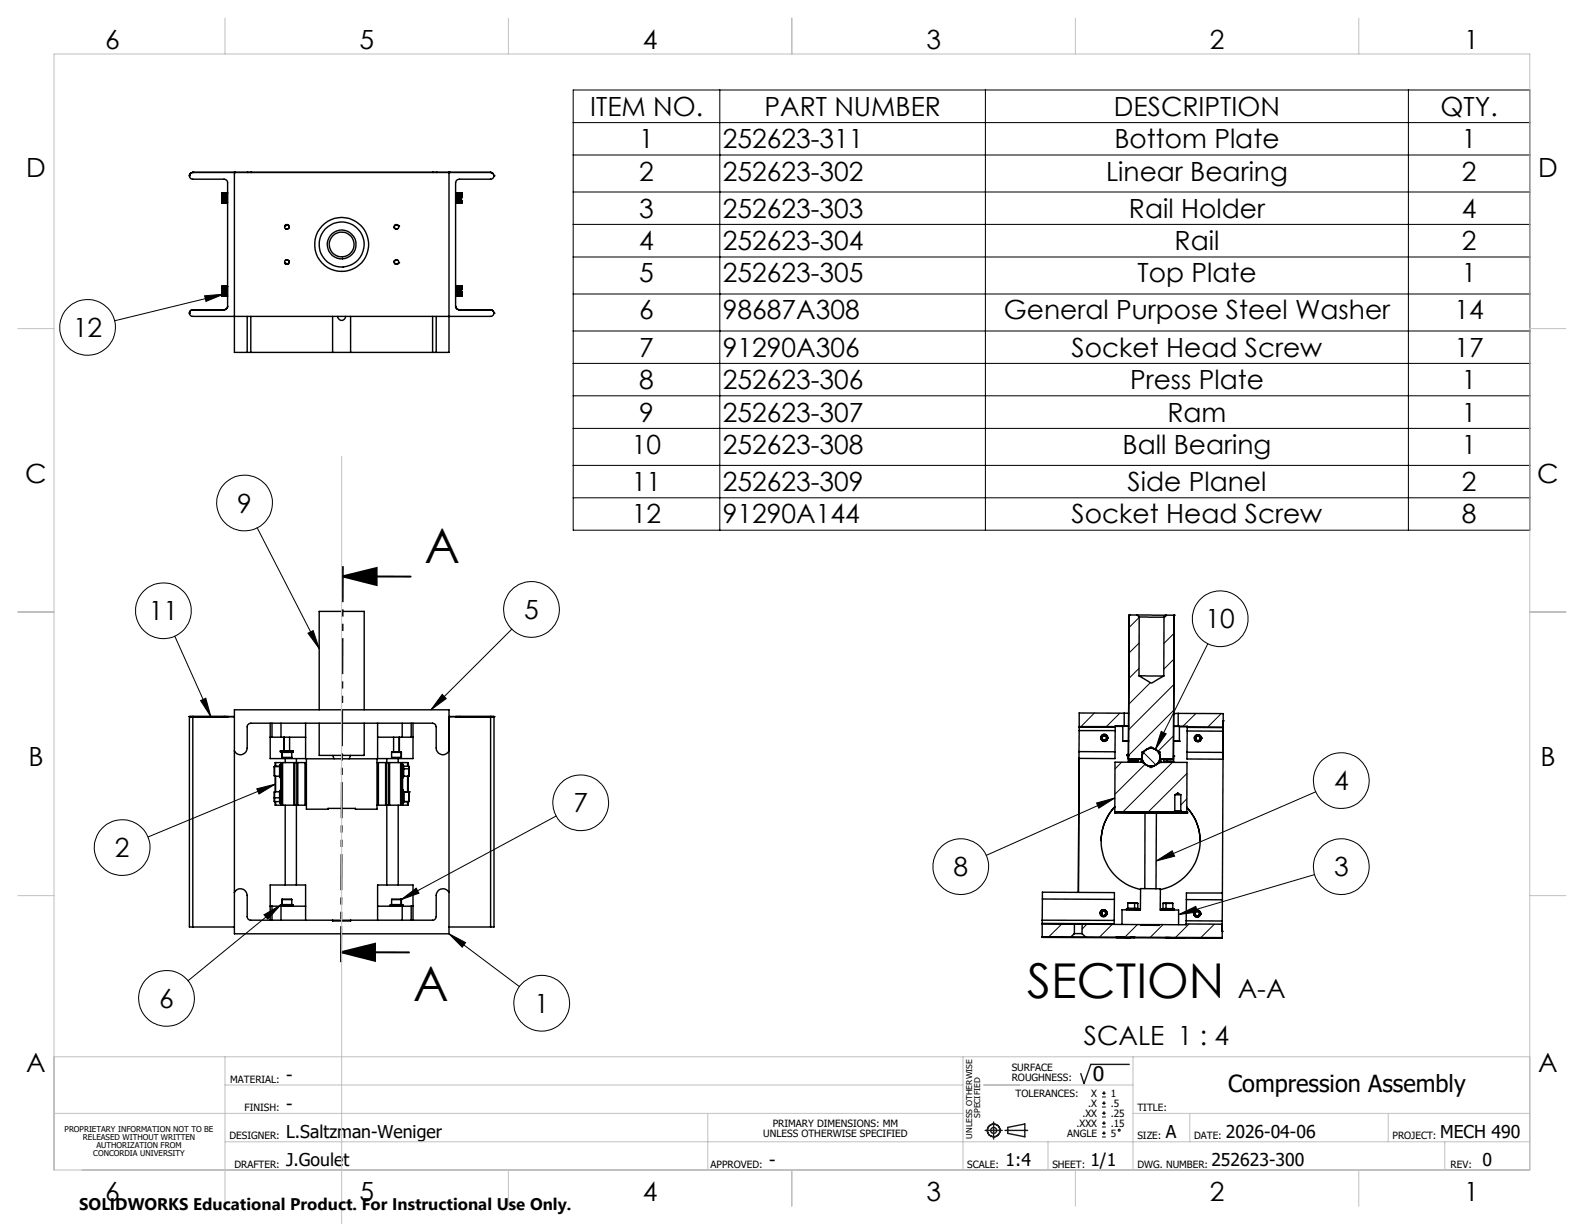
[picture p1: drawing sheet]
<svg xmlns="http://www.w3.org/2000/svg" width="279mm" height="216mm" viewBox="0 0 279 216" stroke-linecap="round" stroke-linejoin="round" font-family="sans-serif">
<g fill="none" stroke="#000" stroke-width=".25">
<path d="M33.4 31h.1M34 30.4h.1M34 30.4a.6 .6 0 0 0-.6 .6M34 30.4a.6 .6 0 0 0-.6 .6 .6 .6 0 0 0 .6 .6h5.5a.6 .6 0 0 1 .6 .6v21.8a.66 .66 0 0 1-.6 .6M34 30.4h52.5M39.2 35.7h.1M39.2 35.6v.1M39.2 35.6h.1M39.2 35.5h.1M39.2 35.4l.7 .1M39.2 35.4h.1M39.2 35.3h.1"/>
<path d="M39.2 35.2h.1M39.2 35.1h.1M39.2 35l.7 .1M39.2 35h.1M39.2 34.9h.7l-.7 .1M39.2 34.9h.1M39.2 34.8v.1M39.2 34.7h.1M39.2 34.6h.1M39.2 34.5h.1M39.2 34.4h.1M39.2 34.3h.1"/>
<path d="M39.2 34.2h.1M39.2 34.1h.1M39.2 34v.1M39.2 34h.1M39.2 34v1.7M39.2 34.1v.1M39.2 34.6v.1M39.2 34.8h.1M39.2 34.9v.1M39.2 35.1h.7M39.2 35.1v.1M39.2 35.2h.7"/>
<path d="M39.2 35.3h.7M39.2 35.3v.1M39.2 35.5h.7M39.2 34h.9M39.2 35.7h.9M39.2 35.7h.7M39.2 35.6h.7M39.2 34.8h.7M39.2 34.7h.7M39.2 34.6h.7M39.2 34.5h.7M39.2 34.4h.7"/>
<path d="M39.2 34.3h.7M39.2 34v.8M39.2 35v.3M39.2 35.4v.2M39.2 34.2h.7M39.2 34.1h.7M39.2 34h.7M39.9 35.7h.1M39.9 35.6h.1M39.9 35.5v.1M39.9 35.5h.1M39.9 35.3v.1"/>
<path d="M39.9 35.3h.1M39.9 35.2v.1M39.9 35.1v.1M39.9 35.1h.1M39.9 34.9h-.7M39.9 34.7v.1M39.9 34.7h.1M39.9 34.6v.1M39.9 34.5v.1M39.9 34.5h.1M39.9 34.4v.1M39.9 34.3v.1"/>
<path d="M39.9 34.3h.1M39.9 34.2l-.7 .1M39.9 34.2h.1M39.9 34.1v.1M39.9 34.1h.1M39.9 34h.1M39.9 34.4h-.7M39.9 34.4l-.7 .1M39.9 34.7h-.7M39.9 35.6h-.7M40.1 34v1.7M40.1 34h.1"/>
<path d="M40.1 35.7h.1M41.3 30.4h.1M41.3 30.4h2.3M41.3 30.4v31.8h2.3M43.6 30.4h.1M43.6 30.4h.6M44.2 30.4h.1M50.2 39.9a.39 .39 0 0 1 .6-.2 .39 .39 0 0 1 .1 .5M50.2 39.9h.1M50.2 39.9v.1M70.3 39.9a.4 .4 0 0 0-.5-.2 .4 .4 0 0 0-.2 .5M70.3 39.9h.1"/>
<path d="M70.3 39.9v.1M76.3 30.4h.6M76.3 30.4h.1M76.9 30.4h.1M76.9 30.4h2.3M79.2 30.4h.1M79.2 30.4v31.8h-2.3M80.4 35.7h.1M80.4 34v1.7M80.4 34h1M80.4 34h.1M80.6 34h.1"/>
<path d="M80.6 34v.1M80.6 34.1h.1M80.6 34.2l.8 .1M80.6 34.3h.1M80.6 34.3v.1M80.6 34.4v.1M80.6 34.5h.1M80.6 34.5v.1M80.6 34.6v.1M80.6 34.7h.1M80.6 34.7v.1M80.6 34.8v.1"/>
<path d="M80.6 34.9h.8M80.6 35h.1M80.6 35.1h.8zM80.6 35.2h.8M80.6 35.3h.8zM80.6 35.3v.1M80.6 35.5h.8zM80.6 35.5v.1M80.6 35.6h.1M80.6 35.6v.1M80.6 35.7h.1M80.6 34.6h.8"/>
<path d="M80.6 34.5l.8 .1M80.6 35.7h.8M80.6 35.6h.8M80.6 35.6l.8 .1M80.6 35.5h.8M80.6 35.3h.8M80.6 35h.8M80.6 34.8h.7M80.6 34.7h.7M80.6 34.5h.8M80.6 34.3h.8M80.6 34.1h.8"/>
<path d="M80.6 34h.8M80.6 34.8h.8M80.6 34.7h.8M80.6 34.4h.8M81.3 34h.1M81.3 34.1h.1M81.3 34.1v.1M81.3 34.2h.1M81.3 34.3h.1M81.3 34.4h.1M81.3 34.5h.1M81.3 34.6h.1"/>
<path d="M81.3 34.7h.1M81.3 34.8h.1M81.3 34.9h.1M81.3 35v.1M81.3 35.1h.1M81.3 35.2h.1M81.3 35.2v.1M81.3 35.3v.1M81.3 35.5h.1M81.3 35.6h.1M81.3 35.7h.1M81.3 34.7l.1 .1"/>
<path d="M81.3 34.3l.1 .1M81.3 34.2l.1 .1M81.3 34.1l.1 .1M81.3 34l.1 .1M81.4 34.2h-.8M81.4 35.4l-.8 .1M81.4 34v1.7M81.4 35.7h.1M81.4 35.6h.1M81.4 35.4h.1M81.4 35h.1M81.4 34.7h.1"/>
<path d="M81.4 34.5h.1M81.4 34.4h.1M81.4 34.4h-.8M81.4 34.3h.1M81.4 34.2h.1M81.4 34.1v.1M81.4 34.1h.1M81.4 34v.1M81.4 34h.1M81.4 35.7h-1M81.4 34.8v.1h-.8M81.4 34.6l-.8 .1"/>
<path d="M81.4 35.3v.1M81.4 35.7h-.1M81.4 35.6h-.1M81.4 35.5l-.1 .1M81.4 35.4l-.1 .1M81.4 34.7h-.1M81.4 34.6l-.1 .1M81.4 34.6h-.1M81.4 34.5h-.1M81.4 34.4l-.1 .1M86.5 30.4h.1M86.5 30.4a.6 .6 0 0 1 .6 .6 .6 .6 0 0 1-.6 .6h-5.5a.66 .66 0 0 0-.6 .6v21.8a.75 .75 0 0 0 .6 .6"/>
<path d="M86.5 30.4a.6 .6 0 0 1 .6 .6M87.1 31h.1M33.4 55.2h.1M34 54.6a.58 .58 0 0 0-.6 .6 .58 .58 0 0 0 .6 .6h52.5a.58 .58 0 0 0 .6-.6 .58 .58 0 0 0-.6-.6M34 54.6h.1M34 54.6a.6 .6 0 0 0-.6 .6M34 54.6h5.5M39.2 52.2h.1M39.2 52.1v.1M39.2 52.1h.1M39.2 52h.1M39.2 51.9h.1"/>
<path d="M39.2 51.8h.1M39.2 51.7h.1M39.2 51.6h.1M39.2 51.5l.7 .1M39.2 51.5h.1M39.2 51.4h.1M39.2 51.4h.7M39.2 51.3v.1M39.2 51.3h.1M39.2 51.2h.1M39.2 51.1h.1M39.2 51h.1"/>
<path d="M39.2 50.9h.1M39.2 50.8h.1M39.2 50.8h.7M39.2 50.7h.1M39.2 50.7h.7M39.2 50.6v.1M39.2 50.6h.1M39.2 50.5v1.7M39.2 50.5h.1M39.2 51.2v.1M39.2 51.4v.1M39.2 51.6l.7 .1"/>
<path d="M39.2 51.7v.1M39.2 51.8h.7M39.2 52h.7M39.2 50.5h.9M39.2 52.2h.9M39.2 50.5v.8M39.2 51.5v.4M39.2 51.9v.2M39.2 52.2h.7M39.2 52.1h.7M39.2 51.9h.7M39.2 51.7h.7"/>
<path d="M39.2 51.6h.7M39.2 51.2h.7M39.2 51.1h.7M39.2 51h.7M39.2 50.9h.7M39.2 50.6h.7M39.2 51.3h.7M39.2 51.5h.7M39.5 54.6h.1M39.9 52.2h.1M39.9 52.1h.1M39.9 52v.1"/>
<path d="M39.9 52h.1M39.9 51.9v.1M39.9 51.9h-.7M39.9 51.8v.1M39.9 51.7v.1M39.9 51.6v.1M39.9 51.6h.1M39.9 51.4l-.7 .1M39.9 51.3h-.7M39.9 51.2v.1M39.9 51.1v.1M39.9 51v.1"/>
<path d="M39.9 51h.1M39.9 50.9v.1M39.9 50.8v.1M39.9 50.7l-.7 .1M39.9 50.7h.1M39.9 50.6h.1M39.9 50.5v.1M39.9 50.9l-.7 .1M39.9 51h-.7M39.9 51.2h-.7M40.1 50.5v1.7M40.1 50.5v.1"/>
<path d="M40.1 52.2h.1M43.6 55.8v6.4M44.2 55.8v6.4M50.2 46.3v.1M50.2 46.4h.1M50.3 45.9l.3-.1 .3 .3M50.9 46.1a.38 .38 0 0 1-.2 .5 .38 .38 0 0 1-.5-.2M50.9 40.2l-.2 .2-.4-.1M50.9 46.1h.1M50.9 40.2h.1M58.7 55.8v6.4M59.6 55.8a.69 .69 0 0 0 .7 .7 .69 .69 0 0 0 .7-.7"/>
<path d="M61.8 55.8v6.4M69.5 46.1h.1M69.5 40.2h.1M69.6 46.1a.4 .4 0 0 0 .2 .5 .4 .4 0 0 0 .5-.2M69.6 40.2l.2 .2 .4-.1M70.2 45.9h-.4l-.2 .2M70.3 46.4h.1M70.3 46.3v.1M76.3 55.8v6.4M76.9 55.8v6.4M79.2 55.8h.1M80.4 52.2h.1"/>
<path d="M80.4 50.5v1.7M80.4 50.5l1 .1M80.4 52.2h1M80.4 50.5v.1M80.6 50.5h.1M80.6 50.5v.1M80.6 50.6h.1M80.6 50.7h.1M80.6 50.7v.1M80.6 50.8h.8M80.6 50.9h.1M80.6 50.9l.8 .1z"/>
<path d="M80.6 51h.1M80.6 51v.1M80.6 51.1l.8 .1M80.6 51.2v.1M80.6 51.3h.8zM80.6 51.4v.1M80.6 51.5v.1M80.6 51.6h.1M80.6 51.6v.1M80.6 51.7v.1M80.6 51.8v.1M80.6 51.9h.1"/>
<path d="M80.6 51.9v.1M80.6 52v.1M80.6 52.1h.1M80.6 52.2h.1M80.6 51.9h.8M80.6 52.2h.8M80.6 52.1h.8M80.6 52h.8M80.6 51.7h.7M80.6 51.6h.7M80.6 51.6h.8M80.6 51.5h.7"/>
<path d="M80.6 51.5h.8M80.6 51.2h.8M80.6 51h.8M80.6 50.9h.8M80.6 50.7h.8M80.6 50.6h.8M80.6 51.7h.8M80.6 51.8h.8M80.6 50.6v.1M81 54.6h.1M81 54.6h5.5M81.3 50.5h.1"/>
<path d="M81.3 50.6h.1M81.3 50.7h.1M81.3 50.8h.1M81.3 50.8v.1M81.3 51h.1M81.3 51.1h.1M81.3 51.2v.1M81.3 51.3v.1M81.3 51.4h.1M81.3 51.5h.1M81.3 51.6h.1M81.3 51.7h.1"/>
<path d="M81.3 51.8h.1M81.3 51.9h.1M81.3 52h.1M81.3 52.1h.1M81.3 52.1v.1M81.3 52.2h.1M81.3 50.5v1.7M81.3 51.7l.1 .1M81.3 51.6l.1 .1M81.3 51.1l.1 .1M81.3 51l.1 .1M81.3 50.7l.1 .1"/>
<path d="M81.4 51.4h-.8M81.4 52h-.8M81.4 52.2h.1M81.4 52.1v.1M81.4 52.1h.1M81.4 52h.1M81.4 51.8h.1M81.4 51.7h.1M81.4 51.6h.1M81.4 51.5h.1M81.4 51.4v.1M81.4 51.2v.1"/>
<path d="M81.4 51.1h-.8M81.4 51h.1M81.4 50.9h.1M81.4 50.8h.1M81.4 50.8h-.8M81.4 50.7h.1M81.4 50.6v.1M81.4 50.6h.1M81.4 50.5v.1M81.4 51.8h-.8M81.4 51.9v.1M81.4 52v.1"/>
<path d="M81.4 52.1l-.1 .1M81.4 52.1h-.1M81.4 52h-.1M81.4 51.9h-.1M81.4 51.8l-.1 .1M81.4 51.8h-.1M81.4 51.7h-.1M81.4 51.6h-.1M81.4 51.5l-.1 .1M81.4 51.5h-.1M81.4 51.4h-.1M86.5 54.6a.6 .6 0 0 1 .6 .6"/>
<path d="M86.5 54.6h.1M87.1 55.2h.1M43.6 62.2h.6M44.2 62.2h32.1M76.3 62.2h.6M199.2 108.5l-.2 25.4M199.2 108.5h.1M199.2 108.5h1.4M200.6 108.5h5.1M200.6 108.5l.3 .3M200.9 119.2l2.1 1.3 2.3-1.3M200.9 119.2h4.4"/>
<path d="M200.9 108.8l4.4 .1M200.9 108.8v10.4M205.3 108.9v10.3M205.7 108.5l-.4 .4M205.7 108.5h1.4M207.1 108.5l-.1 25.4M207.1 108.5h.1M33.4 126.4h.1M33.4 126.4h.6zM33.4 126.4v37.1h.6M34 126.4h.1M34 126.4h7.3"/>
<path d="M34 126.4v37.1M39.5 126.4h.6M39.5 126.4h.1M40.1 126.4h.1M41.3 132.5a1.19 1.19 0 0 0 1.4 .6 1.19 1.19 0 0 0 .9-1.2v-3.7a.66 .66 0 0 1 .6-.6h32.1a.75 .75 0 0 1 .6 .6v3.7a1.19 1.19 0 0 0 1 1.2 1.19 1.19 0 0 0 1.3-.6M41.3 125.2h37.9v39.5h-37.9zM47.7 127.6v6.2h6.2v-6.2M47.7 130h.3M48 130h1.6M48 127.6v2.4M48.4 135.3v1.6M48.4 139.7v1.7"/>
<path d="M48.4 139.7v1M48.4 135.2v1.7M48.4 139.7h.9M48.4 136.9h.9M48.4 135.1h.9M48.4 135.1v.2M48.4 135.2v.1M48.4 135.2h.9M48.4 135.1v.1M48.5 136.9v2.8M48.6 134.5l-.1 .6M48.6 134.5h.9"/>
<path d="M48.6 134.5v.6M48.6 136.9v2.8M49.3 139.7v1.7M49.3 135.2v1.7M49.3 139.7h.1M49.3 135.1l.1 .1M49.3 135.2l.1 .1M49.3 135.1v.1M49.4 136.8l-.1 .1M49.4 134.9v2.3M49.4 139.4v2.2M49.4 137.2h.2"/>
<path d="M49.4 134.9h.2M49.4 139.4h.2M49.5 132.6h2.2M49.5 132.5h2.2M49.5 132.5v.1M49.5 134.5h.1M49.5 134.5v.4M49.5 137.2v2.2M49.6 134.9h.1M49.6 139.4v.1M49.6 134.9v2.3M49.6 139.4v2.2"/>
<path d="M49.6 127.6v2.4M49.6 130h4.3M49.6 137.1v.1M49.6 134.5v7.5M49.6 134.5h.2M49.7 132.7h.1M49.7 133.6h.1M49.7 133.6l.1 .1M49.7 132.7v.9M49.7 132.6v.1M49.8 132.7h1.7M49.8 133.6h1.7"/>
<path d="M49.8 132.7v.9M49.8 133.6v.1M49.8 132.6v.1M49.8 134.5h2M49.8 134.5v7.5M50.1 130v2.4M50.3 133.8v.7M51.1 130v2.4M51.4 132.6l.1 .1M51.5 133.6l-1.7 .1M51.5 132.7v.9M51.7 132.5v.1"/>
<path d="M51.8 134.5h.2M51.8 134.5v7.5M52 134.5h.4M52 134.5v7.5M52.3 133.8v.7M52.4 134.5h.1M52.4 134.5v7.5M52.5 134.5h1.3M52.5 134.5v7.5M53.8 134.5h.2M53.8 134.5v7.5M54 133.8h12.5v8.9h-3.8v-.1l-8.7 .1z"/>
<path d="M56.3 125.2v-17.4h7.9v17.4M56.3 127.6v5.6h7.9v-5.6M58.7 133.2l.2 .6M61.8 133.2l-.2 .6M66.5 134.5h.2M66.6 130h4.3M66.6 127.6v6.2h6.2v-6.2M66.7 134.5v7.5M66.7 134.5h1.3M68 134.5h.2M68 134.5v7.5M68.2 134.5v7.5"/>
<path d="M68.2 134.5h.3M68.2 133.8v.7M68.5 134.5h.2M68.5 134.5v7.5M68.7 134.5h2M68.7 134.5v7.5M69.1 132.7h1.7M69.1 133.6h1.7M69.1 133.6l1.6 .1M69.1 132.7v.9M69.4 132.6h.1M69.4 132.6h1"/>
<path d="M69.4 130v2.6M70.2 133.8v.7M70.4 132.6h.1M70.4 130v2.6M70.7 134.5h.2M70.7 134.5v7.5M70.7 132.6l-1.6 .1M70.7 132.6l.1 .1M70.8 132.7v.9M70.8 133.6l-.1 .1M70.8 133.6h.1M70.8 132.7h.1"/>
<path d="M70.9 137.1l.1 .1M70.9 139.6v1.9M70.9 134.5v5.1M70.9 134.5h.1M70.9 130h1.6M70.9 127.6v2.4M71 139.4l-.1 .1M71 134.9h-.1M71 139.4v2.2M71 134.9v2.3M71 137.2h.1M71 134.9h.1"/>
<path d="M71 139.4h.1M71 134.5h.9M71 134.5v.4M71 137.2v2.2M71.1 139.4l.1 .1M71.1 134.9v2.3M71.1 139.4v2.2M71.2 139.5v2.1M71.2 136.8v.1M71.2 139.7v1.7M71.2 139.7h.1M71.2 135.6v1.3"/>
<path d="M71.2 135.1v.5M71.2 139.7h.9M71.2 136.9h.9M71.2 135.1h.9M71.2 135.1v.1M71.2 135.6h.9M71.2 135.6h.1M71.9 134.5h.1v.6M71.9 134.5v.6M71.9 136.9v2.8M72 136.9v2.8M72.1 139.7v1.7"/>
<path d="M72.1 139.7h.1M72.1 135.6v1.3M72.1 135.1v.5M72.1 135.6h.1M72.5 130h.3M72.5 127.6v2.4M79.2 126.4h.1M79.2 126.4h7.3M80.4 126.4h.6M80.4 126.4h.1M81 126.4h.1M86.5 126.4h.6z"/>
<path d="M86.5 126.4h.1M86.5 126.4v37.1M87.1 126.4h.1M87.1 126.4v37.1h-.6M190.3 132.6v1.2M190.3 132.6h6.4M190.3 133.8l-.1 23.6M190.4 128.2v.7M190.4 128.2h6.3M190.4 128.9h6.3M190.4 128.9l-.1 3.7M194.2 130.1a.62 .62 0 0 1 .6-.6 .62 .62 0 0 1 .6 .7"/>
<path d="M194.3 130.2h.1M194.3 130.1h.1M194.3 130.1a.49 .49 0 0 0 .5 .5 .49 .49 0 0 0 .5-.5 .5 .5 0 0 1-.5 .6 .5 .5 0 0 1-.5-.6zM194.3 130.1a.49 .49 0 0 0 .5 .6 .49 .49 0 0 0 .5-.5M194.3 130.1a.49 .49 0 0 0 .5 .5 .49 .49 0 0 0 .5-.4M194.3 130.2a.51 .51 0 0 0 .5 .5 .51 .51 0 0 0 .5-.5M194.3 130.2a.49 .49 0 0 0 .5 .5 .49 .49 0 0 0 .5-.5M194.3 130.1a.51 .51 0 0 0 .5 .5 .51 .51 0 0 0 .5-.4M194.3 130.1a.51 .51 0 0 0 .5 .6 .51 .51 0 0 0 .5-.6M194.3 130.1a.51 .51 0 0 0 .5 .5 .51 .51 0 0 0 .5-.5M194.7 129.7a.49 .49 0 0 0-.4 .5 .49 .49 0 0 0 .5 .4 .49 .49 0 0 0 .5-.4M194.7 130.7h.1"/>
<path d="M194.8 129.8l-.3 .1M194.8 129.8a.39 .39 0 0 1 .4 .4 .39 .39 0 0 1-.5 .3 .39 .39 0 0 1-.2-.6M194.8 129.8a.45 .45 0 0 1 .4 .5 .45 .45 0 0 1-.7 .3 .45 .45 0 0 1-.2-.6 .49 .49 0 0 1 .9-.1M194.8 129.6a.5 .5 0 0 0-.5 .6 .5 .5 0 0 0 .7 .4 .5 .5 0 0 0 .2-.7M195.1 130.5l-.3 .2M195.2 130.5h-.1M195.2 129.9l-.5-.2-.2 .2M195.3 130.2l-.2 .3M195.3 130.1h.1M195.3 130.2h.1M195.3 130.1a.5 .5 0 0 1-.8 .5 .5 .5 0 0 1 .1-.9 .51 .51 0 0 0-.1 .9 .51 .51 0 0 0 .8-.4M195.3 130.2l-.2 .3-.3 .2"/>
<path d="M196.7 132.6v1.2h-6.4M196.7 128.2v.7M196.7 128.9v3.7M198 128.1l-7.6 .1M198.3 125.8h.8M198.3 128.1h.8M198.3 125.8h-7.9v2.4M198.3 125.8v2.3M198.3 128.1h-1.6v.1M198.9 133.3h.2zM198.9 133.1h.2M199 133.9h2.5z"/>
<path d="M199 134.3h1.3M199 133.3h.1M199 134.3h.1M199 133.3v1M199.1 133.1h-.3v.2h.3M199.1 128.1h-1.1v2.6h1.1h-1.1M199.1 134.3h1.6zM199.5 134.3h.9zM200.3 134.3h.5M200.3 134.3h-.1M200.3 133.9v.4M200.3 134.3h.1"/>
<path d="M200.8 134.3h-.1M200.8 133.9v.4M201.3 134.4h.1M201.3 133.9v.5M201.4 133.5a1.59 1.59 0 0 1 1.6-1.5 1.59 1.59 0 0 1 1.6 1.5M201.4 133.6l.3 .8 .5 .5M201.4 132.7l1.6-.9 1.6 .9M201.4 132.7h.3M201.4 132.7v1.2M201.7 134.5l-.3-.1 1.6 1 1.6-.9h-.3h5.1l-.1 8.8M201.7 134.4h-5l-.1 8.8M204.3 132.7h.3"/>
<path d="M204.6 133.9h2.4M204.6 133.9h.1M204.6 133.6a1.59 1.59 0 0 1-2.4 1.3M204.6 132.7v1.2M204.8 134.5h.1M204.8 133.9v.6M205.2 134.3h.6M205.2 134.3h.1M205.2 133.9v.4M205.3 134.3h1.6zM205.7 134.3h.9zM205.7 134.3h.1"/>
<path d="M205.8 134.3h1.2M205.8 134.3h.1M205.8 133.9v.4M207 133.4h.1M207 128.1h.8M207 134.3h-.1M207 133.4v.9M207 128.1h1v2.6M207.4 130.7h-.4h1M207.8 125.8l-.8 .1M207.8 128.1h1.6v.2M207.8 125.8v2.3"/>
<path d="M207.8 125.8l8 .1v2.4M208 130.7h.1M208 128.2h1.4M209.4 132.7v1.2h6.3v-1.2M209.4 132.7h6.3M209.4 128.3v.6M209.4 128.2l6.4 .1M209.4 128.3h6.4M209.4 128.9l6.4 .1M209.4 128.9v3.8M210.7 130.2a.62 .62 0 0 1 .6-.6 .62 .62 0 0 1 .6 .6M210.8 130.2h.1"/>
<path d="M210.8 130.2a.49 .49 0 0 0 .5 .5 .49 .49 0 0 0 .5-.5M210.8 130.2a.51 .51 0 0 0 .5 .5 .51 .51 0 0 0 .5-.5M211.1 129.8a.5 .5 0 0 0-.1 .8 .5 .5 0 0 0 .8-.4M211.2 129.8a.5 .5 0 0 0-.4 .5 .5 .5 0 0 0 .5 .4 .5 .5 0 0 0 .5-.5M211.2 129.8a.49 .49 0 0 0-.4 .5 .49 .49 0 0 0 .5 .4 .49 .49 0 0 0 .5-.5M211.2 130.7h.1M211.3 129.8l-.3 .2M211.3 129.8a.39 .39 0 0 1 .4 .5 .39 .39 0 0 1-.5 .3 .39 .39 0 0 1-.2-.6M211.3 129.8a.45 .45 0 0 1 .4 .6 .45 .45 0 0 1-.6 .3 .45 .45 0 0 1-.2-.7 .49 .49 0 0 1 .8-.1M211.3 129.8a.49 .49 0 0 0-.5 .6 .49 .49 0 0 0 .7 .3 .49 .49 0 0 0 .2-.8M211.6 130.6l-.3 .1M211.6 130.6h.1"/>
<path d="M211.7 129.9l-.5-.1-.2 .2M211.8 130.3l-.2 .3M211.8 130.2h.1M211.8 130.2l-.2 .4-.3 .1M215.8 128.3v.7M215.8 127.1h.1M215.8 129l-.1 3.7M215.8 127.1l-.2 30.4M41.3 157.4a1.2 1.2 0 0 1 1.4-.6 1.2 1.2 0 0 1 .9 1.1v3.8a.6 .6 0 0 0 .6 .6h32.1a.66 .66 0 0 0 .6-.6v-3.8a1.19 1.19 0 0 1 1-1.1 1.19 1.19 0 0 1 1.3 .6M47.7 159.8h.3M48 159.8h1.6M48 159.8v2.5"/>
<path d="M48.4 140.7v.7M48.4 140.7h1M48.4 141.4h.9M48.5 141.4l.1 .6M48.6 142h.9M48.6 141.4v.6M49.4 141.4h-.1M49.4 141.6h.2M49.5 159.7h2.2M49.5 159.8h.1M49.5 159.8h2.2M49.5 159.7v.1"/>
<path d="M49.5 142h.1M49.5 141.6v.4M49.6 159.8h4.3M49.6 159.8v2.5M49.6 141.6h.1M49.6 142h.2M49.7 158.7v.9M49.7 159.6h.1M49.7 158.7h.1M49.8 159.6h1.7M49.8 158.7h1.7M49.8 158.7v.9"/>
<path d="M49.8 159.6h.1M49.8 158.6l1.7 .1M49.8 158.6l-.1 .1M49.8 158.6v.1M49.8 142h2M50.3 142v14.1M51.5 158.7v.9M51.5 159.6h-.1M51.7 159.8h-.1M51.7 159.7v.1M51.8 142h.2M52 142h.4"/>
<path d="M52.3 142v14.1M52.4 142h.1M52.5 142h1.3M53.8 142h.2M66.5 142h.2M66.6 159.8h4.3M66.7 142h1.3M68 142h.2M68.2 142h.3M68.2 142v14.1M68.5 142h.2M68.7 142h2"/>
<path d="M68.8 159.7h2.3M68.8 159.8h.1M68.8 159.8h2.3M68.8 159.7v.1M69.1 159.6h1.7M69.1 158.7h1.7M69.1 158.7v.9M69.1 159.6h.1M70.2 142v14.1M70.7 142h.2M70.7 158.6l-1.6 .1M70.7 158.6l.1 .1"/>
<path d="M70.8 158.7h.1M70.8 159.6h.1M70.8 158.7v.9M70.8 159.6h-.1M70.9 141.6h.1M70.9 142h.1M70.9 141.5v.5M70.9 159.8h1.6M70.9 159.8v2.5M71 141.6h.1M71 142h.9M71 141.6v.4"/>
<path d="M71.1 159.8h-.1M71.1 159.7v.1M71.2 141.6h-.1M71.2 141.4h.1M71.2 141.4h.9M71.9 141.4v.6M72 141.4v.6h-.1M72.1 141.4h.1M72.5 159.8h.3M72.5 159.8v2.5M183.9 158.6v-1.2h12.7v1.2M183.9 158.6h12.7"/>
<path d="M183.9 158.6l-.1 3.7M194.2 148.3a8.5 8.5 0 0 1 2.4-6 8.7 8.7 0 0 0 4.6 14.6M196.6 158.6l-.1 3.7M196.6 143.2l10.4 .1M196.6 143.2h3.2M196.6 143.2v.2h12.7M196.6 143.3l3.2 .1M198.9 159.3h1.8M198.9 159.3v.9M199.8 143.2h1.6M199.8 143.4h1.6M199.8 143.4h.1"/>
<path d="M199.8 143.2v.2M200.1 159.3h-1.2M200.1 159.3h.6M200.1 159.3v1M200.7 159.3v.9M201.4 143.2l3.2 .1M201.4 143.4h3.2M201.4 143.2v.2M202 143.4l-.1 13.3M204 143.4l-.1 13.4M204.6 143.3h1.6M204.6 143.4h1.6"/>
<path d="M204.6 143.3v.1M205.1 159.3h.6M205.1 159.3v1M205.7 159.3h1.2M205.7 159.3v1M205.7 159.3h-.6M205.7 159.3h.1M206.2 143.4h.1M206.2 143.3h3.1M206.2 143.4h3.1M206.2 143.3v.1M206.9 159.3v1"/>
<path d="M207.2 140.2l.6-.3 .5 .3M207.2 140.2h1.1M207.2 143h1.1M207.2 140.2v2.8M207.2 143l-.2 .3M208.3 143l.2 .3h-1.5M208.3 140.2v2.8M209.3 158.7h6.3M209.3 158.7l-.1 3.7M209.3 143.3h.1M209.3 143.4h.1M209.3 143.3v.1"/>
<path d="M211.7 148.4a8.9 8.9 0 0 0-2.4-6 8.8 8.8 0 0 1-4.6 14.5M215.6 157.5h-6.3v1.2M215.6 157.5v1.2M215.6 158.7v3.8M34 163.5h7.3M47.7 162.3v-6.2h6.2v6.2M58.7 162.3v.2h3.1v-.2M66.6 162.3v-6.2h6.2v6.2M79.2 163.5h7.3M183.8 162.3v.6M183.8 162.9h12.7M183.8 162.9v2.4l31.8 .2v-2.5"/>
<path d="M183.8 163h5.7M183.8 165.2l5.1 .1M183.8 162.3h12.7M188.9 165.3h2.6M189.5 163h1.4M189.5 164.7h1.4M189.5 163v1.7M189.5 164.7l-.6 .6M190.9 164.7l.6 .6M190.9 163v1.7M190.9 163l10.4 .1M191.5 165.3l24.1 .1"/>
<path d="M194 161.1a.62 .62 0 0 1 .7-.6 .62 .62 0 0 1 .6 .6M194.1 161.1h.1M194.1 161.1a.49 .49 0 0 0 .5 .5 .49 .49 0 0 0 .5-.5 .48 .48 0 0 1-.5 .5 .48 .48 0 0 1-.4-.5M194.1 161.1a.51 .51 0 0 0 .5 .5 .51 .51 0 0 0 .6-.5M194.2 161.1a.49 .49 0 0 0 .5 .5 .49 .49 0 0 0 .5-.5M194.2 161.1a.49 .49 0 0 0 .4 .5 .49 .49 0 0 0 .6-.5M194.2 161.1a.5 .5 0 0 0 .5 .5 .5 .5 0 0 0 .5-.5M194.4 160.8l.2-.1 .5 .1M194.5 160.6a.5 .5 0 0 0-.3 .6 .5 .5 0 0 0 .5 .4 .5 .5 0 0 0 .5-.5M194.6 160.6a.49 .49 0 0 0-.4 .6 .49 .49 0 0 0 .5 .4 .49 .49 0 0 0 .5-.5M194.6 161.6h.1M194.7 160.7l-.3 .1"/>
<path d="M194.7 160.7a.39 .39 0 0 1 .3 .5 .39 .39 0 0 1-.6 .2 .39 .39 0 0 1 0-.6M194.7 160.7a.45 .45 0 0 1 .3 .6 .45 .45 0 0 1-.6 .2 .45 .45 0 0 1-.2-.6 .48 .48 0 0 1 .4-.3 .48 .48 0 0 1 .5 .2M194.7 160.6a.5 .5 0 0 0-.6 .6 .5 .5 0 0 0 .7 .4 .5 .5 0 0 0 .3-.8M195 161.5l-.3 .1M195 161.4v.1M195.2 161.1h.1M195.2 161.1l-.1 .3-.4 .2M195.2 161.1l-.2 .4M196.5 162.3v.6M196.5 162.9v.2M196.8 165.3l2.6 .1zM197.9 163.1v-2.6h3.3v-3.8l3.5 .1-.1 3.7h3.3v2.6"/>
<path d="M198.7 160.3h2.2v.2l-2.2-.1zM198.7 160.3h2.2M198.9 160.2h1.2M198.9 160.2l.1 .1M199.4 165.3h.8zM200.1 160.2h.6M200.7 160.2l-.1 .1M201.3 163.1v.1h3.2v-.1M201.3 163.1h3.2M204.9 160.3h1.7l.5 .1v.1h-2.2zM204.9 160.3h2.2M205.1 160.3h.6"/>
<path d="M205.1 160.3h.1M205.6 165.4h.8zM205.7 160.3h1.2M205.7 160.3h.1M206.3 165.4h2.7zM206.9 160.3h-.1M209.2 162.4v.6M209.2 163v.1h-4.7M209.2 163h6.4M209.2 162.4l6.4 .1M210.5 161.1a.62 .62 0 0 1 .7-.6 .62 .62 0 0 1 .6 .7M210.6 161.2h.1"/>
<path d="M210.6 161.1h.1M210.7 161.3h.1M210.6 161.1l.1 .2M210.7 161.3a.46 .46 0 0 0 .5 .4 .46 .46 0 0 0 .4-.6 .46 .46 0 0 0-.7-.3l-.1 .5M210.7 161.3a.5 .5 0 0 1 .6-.6 .5 .5 0 0 1 .3 .8 .5 .5 0 0 1-.9-.1 .5 .5 0 0 1 .3-.8 .5 .5 0 0 1 .6 .6 .5 .5 0 0 1-.8 .3l-.1-.1M210.7 161.1a.5 .5 0 0 0 .7 .5 .5 .5 0 0 0 .2-.8 .5 .5 0 0 0-.9 .1v.4M210.7 161.1a.49 .49 0 0 0 .5 .6 .49 .49 0 0 0 .5-.5M210.7 161.1v.2M210.7 161.1a.5 .5 0 0 0 .5 .6 .5 .5 0 0 0 .5-.6M210.7 160.9v.4l.3 .2M210.7 160.9v.4M210.7 160.9a.51 .51 0 0 1 .8-.1 .51 .51 0 0 1-.1 .8 .51 .51 0 0 1-.7-.3 .49 .49 0 0 1 .5-.6 .49 .49 0 0 1 .4 .7 .49 .49 0 0 1-.8 .1"/>
<path d="M210.8 161.3l.2 .2M210.8 161.1l.2 .4M210.8 161.3a.39 .39 0 0 1 .3-.5 .39 .39 0 0 1 .4 .4 .39 .39 0 0 1-.5 .3M211.7 161.1h.1M211.7 161.2h.1M211.7 161.2a.5 .5 0 0 1-.5 .5 .5 .5 0 0 1-.5-.4M211.7 161.2a.5 .5 0 0 1-.4 .4 .5 .5 0 0 1-.6-.2M211.7 161.1a.5 .5 0 0 1-.4 .5 .5 .5 0 0 1-.6-.2M215.6 162.5v.5M215.6 164.3h.1"/>
<circle cx="50.6" cy="46.2" r=".41"/>
<circle cx="50.6" cy="40" r=".4"/>
<circle cx="60.3" cy="43.1" r="4"/>
<circle cx="60.3" cy="43.1" r="4.8"/>
<circle cx="60.3" cy="43.1" r="2.18"/>
<circle cx="60.3" cy="43.1" r="2.53"/>
<circle cx="69.9" cy="46.2" r=".41"/>
<circle cx="69.9" cy="40" r=".4"/>
<circle cx="194.8" cy="130.1" r=".62"/>
<circle cx="194.8" cy="130.2" r=".55"/>
<circle cx="203" cy="133.6" r="1.58"/>
<circle cx="211.3" cy="130.2" r=".55"/>
<circle cx="211.3" cy="130.2" r=".62"/>
<circle cx="194.6" cy="161.1" r=".55"/>
<circle cx="194.7" cy="161.1" r=".63"/>
<circle cx="211.1" cy="161.2" r=".63"/>
<circle cx="211.2" cy="161.2" r=".55"/>
</g>
<g fill="none" stroke="#000" stroke-width=".18">
<path d="M101.1 15.9h168.7v77.6h-168.7zM127 15.9v77.6M173.8 15.9v77.6M248.4 15.9v77.6M101.1 21.6h168.7M101.1 27.3h168.7M101.1 33.9h168.7M101.1 39.6h168.7M36.1 52.2l3.3-.3-3.1 1.3zM39.4 51.9l-19.2 4.7M101.1 45.3h168.7M101.1 51.9h168.7"/>
<path d="M101.1 58.4h168.7M101.1 64.1h168.7M101.1 69.8h168.7M101.1 75.6h168.7M45.4 93.1l10.9 21.3M101.1 82.1h168.7M101.1 87.8h168.7M30.8 112.2l6.4 14.2M54.3 111.7l.9-.5 1.1 3.2zM90.3 111l-14.3 14.2M200.9 117.9l-1.8 1.8M200.9 108.9l-1.8 1.8"/>
<path d="M200.9 113.4l-1.8 1.8M205.8 108.5l-.5 .5M207.1 116.2l-1.8 1.8M207.1 111.7l-1.8 1.8M213 113.6l-9.2 18.6M35.4 123.6l.9-.4 .9 3.2zM45.3 139.1l3.2-.8-2.8 1.8zM48.5 138.3l-22.4 9.3M78 122.5l.7 .7-2.7 2zM193 125.8l-2.3 2.4M197.5 125.8l-2.3 2.4M197.8 134.4l-1.1 1.2"/>
<path d="M201.7 132.7l2.2 2.2M202 134.8l-5.4 5.3M202.9 120.4l-3.8 3.8M204.8 129l.9 .4-1.9 2.8zM206.8 134.5l-8.7 8.7M207 129.8l-2.7 2.7M207 120.8l-7.9 7.9M207 125.3l-7.9 7.9M209.4 136.4l-6.9 6.8M210.9 125.9l-2.2 2.2M215.4 125.9l-2.4 2.3M232.1 139.7l-28.2 12.2"/>
<path d="M49.5 159.7l-16.3 13.3M70.8 158.7l2.6-2 .5 .9zM98.1 143.9l-27.3 14.8M193.4 141.6l3.2-.8-2.8 1.8zM196.6 140.8l-22.6 10.1M203.9 151.9l2.9-1.8 .4 .9zM209.3 140.9l-1 1.1M231.9 154.3l-24 7M46.6 161.4l2.9-1.7-2.3 2.4zM79.2 164.7l2.9 1.6-.6 .8zM79.2 164.7l12.4 9.3M187.3 163l-2.3 2.2"/>
<path d="M191.7 163l-.8 .9M196.2 163.1l-2.2 2.2M200.7 163.1l-2.3 2.2M205.1 163.1l-2.2 2.2M207.9 161.3l3-1.4 .3 1zM209.7 163l-2.3 2.3M214.2 163l-2.4 2.4M194.4 193.5h.7M194.4 192.8h.7M194.4 195.3h.7M194.4 194.6h.7M194.4 197h.7"/>
<path d="M194.4 196.4h.7M194.4 198.8h.7M194.4 198.1h.7M194.4 199.9h.7M194.7 192.5v.6M194.7 194.2v.7M194.7 196v.7M194.7 197.8v.6M194.7 199.5v.7M194.4 200.6h.7"/>
<circle cx="15.5" cy="57.7" r="4.9"/>
<circle cx="43.1" cy="88.7" r="4.9"/>
<circle cx="28.8" cy="107.7" r="4.9"/>
<circle cx="93.7" cy="107.5" r="4.9"/>
<circle cx="215.2" cy="109.2" r="4.9"/>
<circle cx="236.6" cy="137.7" r="4.9"/>
<circle cx="21.6" cy="149.5" r="4.9"/>
<circle cx="102.4" cy="141.6" r="4.9"/>
<circle cx="169.5" cy="152.9" r="4.9"/>
<circle cx="236.6" cy="152.9" r="4.9"/>
<circle cx="29.4" cy="176.1" r="4.9"/>
<circle cx="95.5" cy="177" r="4.9"/>
<circle cx="197.4" cy="199.4" r=".16"/>
</g>
<path d="M60.4 101.7l6-1.5v3zM60.4 101.7h12M60.1 168l6-1.5v3zM60.1 168h12" fill="none" stroke="#000" stroke-width=".35"/>
<g fill="none" stroke="#191924" stroke-width=".25">
<path d="M173.8 199.4h3M175.3 197.9v3M177.3 199.4h4M177.8 198.9l3-.6v2.2l-3-.6zM199.2 187.7h-6.8l-1.2 3.4-.6-1.7"/>
<circle cx="175.3" cy="199.4" r="1.11"/>
<circle cx="175.3" cy="199.4" r=".52"/>
</g>
<path d="M60.5 99.6l-.3 70.3" fill="none" stroke="#000" stroke-width=".35" stroke-dasharray="6.3 1.3 1.3 1.3 1.3 1.3" stroke-dashoffset="-.2" stroke-linecap="butt"/>
<g fill="none" stroke="#c0c0c0" stroke-width=".18">
<path d="M9.5 9.5h260.3v196.9h-260.3zM39.7 3.2v6.3M89.7 3.2v6.3M139.7 3.2v6.4M189.7 3.2v6.3M239.7 3.2v6.3M3.1 58h6.4M269.8 58h6.4M60.3 80.5v135.4M3.1 107.9h6.4M269.8 107.9h6.4M3.1 158h6.4"/>
<path d="M269.8 158h6.4M9.5 186.4h260.3M9.5 196.4h160.4M39.7 186.4v26.4M39.7 191.4h130.2M124.8 196.4v10M169.9 186.4v20M173.5 191.4h26.3M199.8 196.4h70M199.8 186.4v20M209.9 196.4v5M244.9 196.4v5"/>
<path d="M39.7 201.4h230.1M89.7 206.4v6.4M139.7 206.4v6.4M184.9 201.4v5M189.7 206.4v6.4M239.7 206.4v6.4M254.8 201.4v5"/>
</g>
<g fill="#000">
<path d="M60.4 101.7l6-1.5v3zM60.1 168l6-1.5v3z"/>
<path d="M79.2 164.7l2.9 1.6-.6 .8zM35.4 123.6l.9-.4 .9 3.2zM45.3 139.1l3.2-.8-2.8 1.8zM78 122.5l.7 .7-2.7 2zM54.3 111.7l.9-.5 1.1 3.2zM70.8 158.7l2.6-2 .5 .9zM46.6 161.4l2.9-1.7-2.3 2.4zM36.1 52.2l3.3-.3-3.1 1.3zM193.4 141.6l3.2-.8-2.8 1.8zM204.8 129l.9 .4-1.9 2.8zM203.9 151.9l2.9-1.8 .4 .9zM207.9 161.3l3-1.4 .3 1z"/>
</g>
<g font-size="8.5">
<text x="74.9" y="99.4">A</text>
<text x="72.9" y="176.5">A</text>
<text x="181.2" y="176.1">SECTION</text>
</g>
<g font-size="4.7">
<text x="18.6" y="8.6">6</text>
<text x="63.4" y="8.6">5</text>
<text x="113.4" y="8.6">4</text>
<text x="163.4" y="8.6">3</text>
<text x="213.4" y="8.6">2</text>
<text x="258.3" y="8.6">1</text>
<text x="104.1" y="20.4">ITEM NO.</text>
<text x="134.8" y="20.4">PART NUMBER</text>
<text x="196.5" y="20.4">DESCRIPTION</text>
<text x="254.1" y="20.4">QTY.</text>
<text x="112.8" y="26.2">1</text>
<text x="127.5" y="26.2">252623-311</text>
<text x="196.6" y="26.2">Bottom Plate</text>
<text x="257.9" y="26.2">1</text>
<text x="4.6" y="31.2">D</text>
<text x="112.8" y="31.8">2</text>
<text x="127.5" y="31.8">252623-302</text>
<text x="195.1" y="31.8">Linear Bearing</text>
<text x="257.9" y="31.8">2</text>
<text x="271.3" y="31.2">D</text>
<text x="112.8" y="38.4">3</text>
<text x="127.5" y="38.4">252623-303</text>
<text x="199.1" y="38.4">Rail Holder</text>
<text x="257.9" y="38.4">4</text>
<text x="112.8" y="44.1">4</text>
<text x="127.5" y="44.1">252623-304</text>
<text x="207.2" y="44.1">Rail</text>
<text x="257.9" y="44.1">2</text>
<text x="112.8" y="49.8">5</text>
<text x="127.5" y="49.8">252623-305</text>
<text x="200.6" y="49.8">Top Plate</text>
<text x="257.9" y="49.8">1</text>
<text x="12.9" y="59.4">12</text>
<text x="112.8" y="56.3">6</text>
<text x="127.5" y="56.3">98687A308</text>
<text x="177.1" y="56.3">General Purpose Steel Washer</text>
<text x="256.6" y="56.3">14</text>
<text x="112.8" y="62.9">7</text>
<text x="127.5" y="62.9">91290A306</text>
<text x="189" y="62.9">Socket Head Screw</text>
<text x="256.6" y="62.9">17</text>
<text x="112.8" y="68.6">8</text>
<text x="127.5" y="68.6">252623-306</text>
<text x="199.3" y="68.6">Press Plate</text>
<text x="257.9" y="68.6">1</text>
<text x="112.8" y="74.4">9</text>
<text x="127.5" y="74.4">252623-307</text>
<text x="205.9" y="74.4">Ram</text>
<text x="257.9" y="74.4">1</text>
<text x="111.5" y="80">10</text>
<text x="127.5" y="80">252623-308</text>
<text x="198" y="80">Ball Bearing</text>
<text x="257.9" y="80">1</text>
<text x="4.5" y="85.2">C</text>
<text x="111.5" y="86.6">11</text>
<text x="127.5" y="86.6">252623-309</text>
<text x="198.9" y="86.6">Side Planel</text>
<text x="257.9" y="86.6">2</text>
<text x="271.2" y="85.2">C</text>
<text x="41.9" y="90.4">9</text>
<text x="111.5" y="92.3">12</text>
<text x="127.5" y="92.3">91290A144</text>
<text x="189" y="92.3">Socket Head Screw</text>
<text x="257.9" y="92.3">8</text>
<text x="26.3" y="109.4">11</text>
<text x="92.5" y="109.2">5</text>
<text x="212.7" y="110.8">10</text>
<text x="5" y="135.2">B</text>
<text x="271.7" y="135.2">B</text>
<text x="101.2" y="143.3">7</text>
<text x="235.3" y="139.4">4</text>
<text x="20.3" y="151.2">2</text>
<text x="168.2" y="154.6">8</text>
<text x="235.3" y="154.6">3</text>
<text x="28.1" y="177.8">6</text>
<text x="94.3" y="178.7">1</text>
<text x="218.3" y="176.1">A-A</text>
<text x="191.2" y="184.3">SCALE 1 : 4</text>
<text x="4.6" y="189.2">A</text>
<text x="271.3" y="189.2">A</text>
<text x="18.6" y="211.8">6</text>
<text x="63.4" y="211.8">5</text>
<text x="113.4" y="211.8">4</text>
<text x="163.4" y="211.8">3</text>
<text x="213.4" y="211.8">2</text>
<text x="258.3" y="211.8">1</text>
</g>
<text font-size="4.2" x="216.6" y="192.6">Compression Assembly</text>
<text font-size="3.5" x="192.8" y="190.6">0</text>
<g font-size="3.1">
<text x="50.5" y="190.7">-</text>
<text x="50.5" y="195.7">-</text>
<text x="50.5" y="200.7">L.Saltzman-Weniger</text>
<text x="205.7" y="200.7">A</text>
<text x="216.2" y="200.7">2026-04-06</text>
<text x="254" y="200.7">MECH 490</text>
<text x="50.5" y="205.7">J.Goulet</text>
<text x="135.7" y="205.7">-</text>
<text x="177.4" y="205.7">1:4</text>
<text x="192.3" y="205.7">1/1</text>
<text x="213.7" y="205.7">252623-300</text>
<text x="261.5" y="205.7">0</text>
</g>
<text font-size="3" x="14" y="213.5">SOLIDWORKS Educational Product. For Instructional Use Only.</text>
<g font-size="1.8">
<text x="40.6" y="191">MATERIAL:</text>
<text x="178.5" y="189">SURFACE</text>
<text x="178.5" y="190.8">ROUGHNESS:</text>
<text x="43.1" y="196">FINISH:</text>
<text x="179.1" y="193.5">TOLERANCES:</text>
<text x="190.9" y="197">.XX</text>
<text x="191.9" y="195.3">.X</text>
<text x="192.5" y="193.5">X</text>
<text x="195.9" y="193.5">1</text>
<text x="195.9" y="195.3">.5</text>
<text x="195.9" y="197">.25</text>
<text x="200.6" y="196">TITLE:</text>
<text x="40.5" y="201">DESIGNER:</text>
<text x="134.6" y="200.5">UNLESS OTHERWISE SPECIFIED</text>
<text x="136.3" y="198.8">PRIMARY DIMENSIONS: MM</text>
<text x="188.2" y="200.5">ANGLE</text>
<text x="189.9" y="198.8">.XXX</text>
<text x="195.9" y="198.8">.15</text>
<text x="195.9" y="200.5">5</text>
<text x="200.6" y="201">SIZE:</text>
<text x="210.6" y="201">DATE:</text>
<text x="245.6" y="201">PROJECT:</text>
<text x="41.3" y="206">DRAFTER:</text>
<text x="125.3" y="206">APPROVED:</text>
<text x="170.6" y="206">SCALE:</text>
<text x="185.6" y="206">SHEET:</text>
<text x="200.6" y="206">DWG. NUMBER:</text>
<text x="255.9" y="206">REV:</text>
</g>
<g font-size="1.4">
<text x="172.9" y="197.2" transform="rotate(-90 172.9 197.2)">SPECIFIED</text>
<text x="11.4" y="199.7">PROPRIETARY INFORMATION NOT TO BE</text>
<text x="14.6" y="201.1">RELEASED WITHOUT WRITTEN</text>
<text x="16.5" y="203.9">CONCORDIA UNIVERSITY</text>
<text x="17" y="202.5">AUTHORIZATION FROM</text>
<text x="171.5" y="200.8" transform="rotate(-90 171.5 200.8)">UNLESS OTHERWISE</text>
</g>
</svg>
